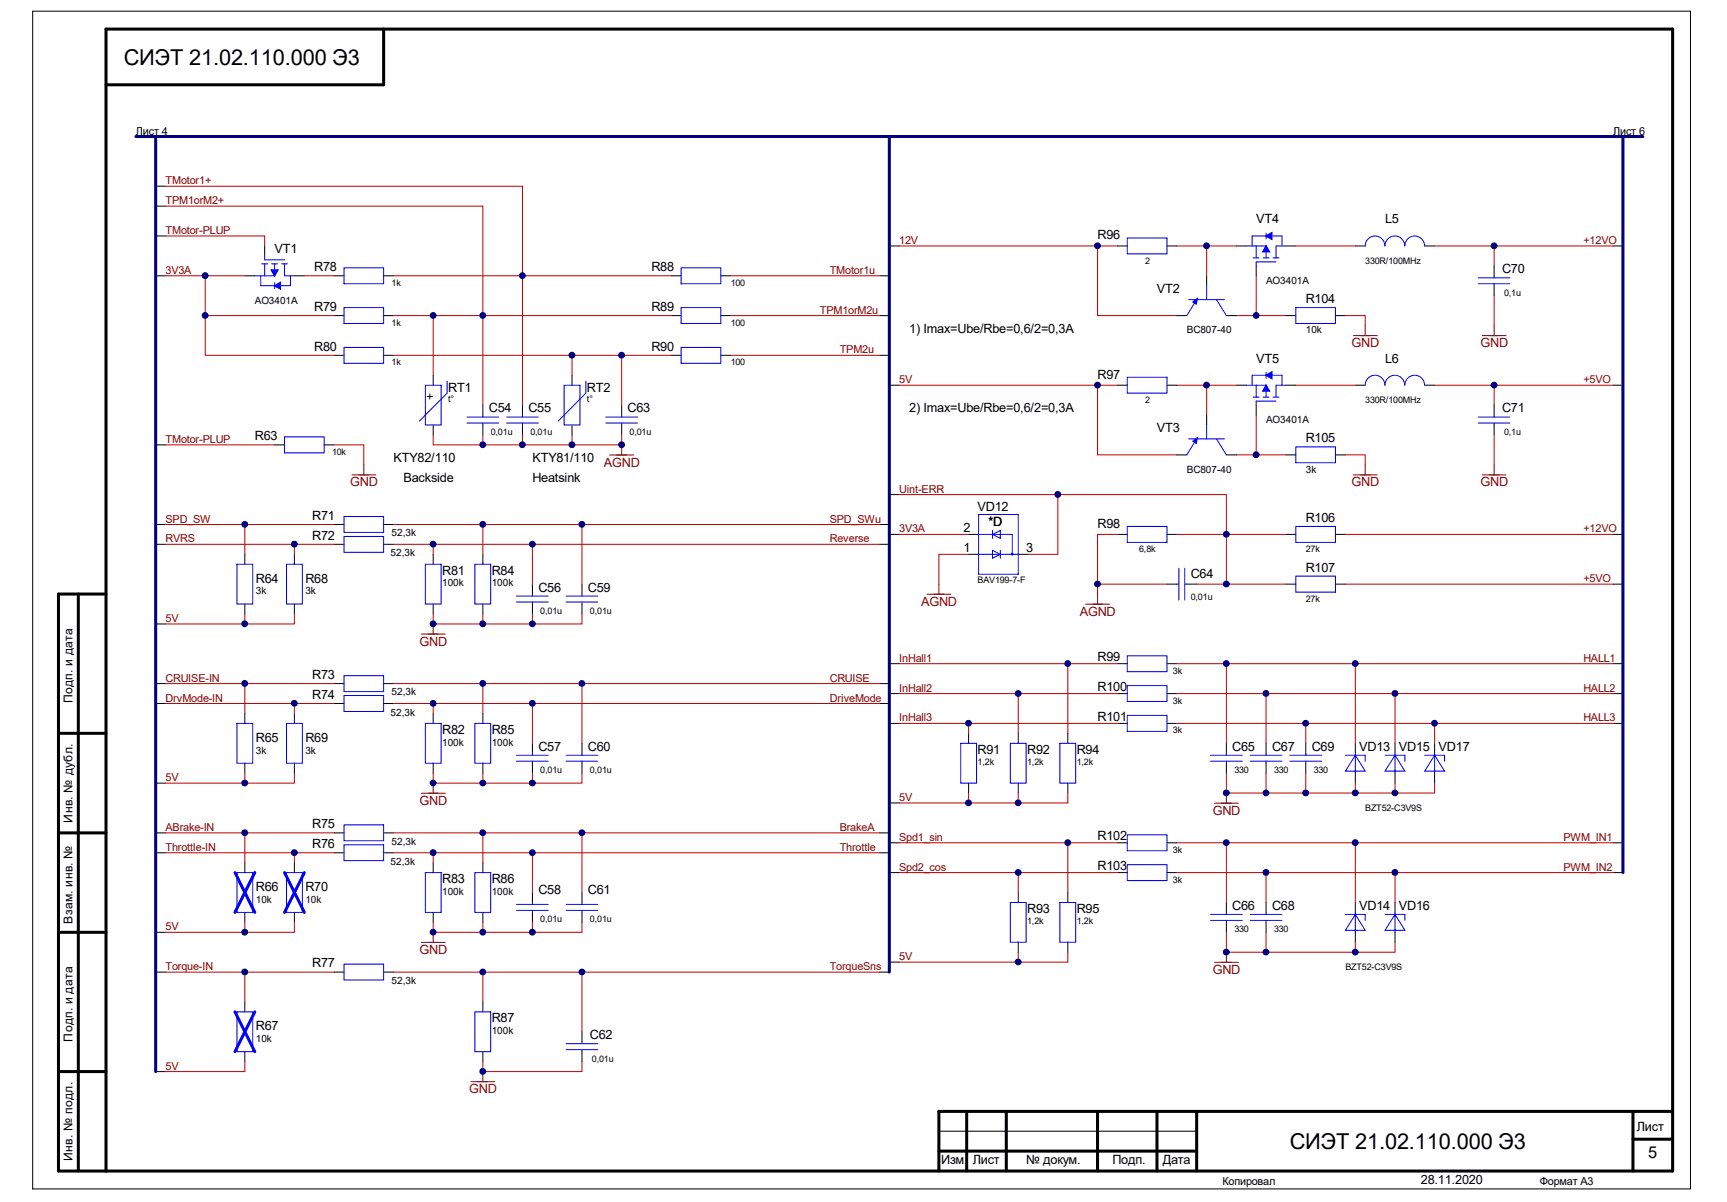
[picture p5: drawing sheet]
<svg xmlns="http://www.w3.org/2000/svg" width="289mm" height="201mm" viewBox="0 0 289 201" stroke-linecap="round" stroke-linejoin="round" font-family="sans-serif">
<g fill="none" stroke="#000" stroke-width=".51">
<path d="M64.2 4.9v9.3h-46.5M13.1 99.4v96.5M17.7 99.4h-7.9v96.5h270v-191h-262.1v191M9.8 139.3h7.9M9.8 122.7h7.9M9.8 156h7.9M9.8 179.3h7.9M157.1 192.6h43.1M161.7 185.9v10M168.3 185.9v10M183.6 185.9v10M193.6 185.9v10"/>
<path d="M200.2 185.9v10M273.2 185.9v10M273.2 190.6h6.6M279.8 185.9h-122.7v10"/>
</g>
<g fill="none" stroke="#000" stroke-width=".17">
<path d="M5.5 1.9h277.3v197h-277.3zM26 31.2h1.7M26 34.5h1.7M26 39.5h1.7M26 46.1h1.7M41 46.1h1.6M44.3 41.1v1.7M49.3 46.1h1.6M55.9 46.1h1.7M55.9 52.8h1.7M55.9 59.4h1.7M64.2 46.1h1.7"/>
<path d="M64.2 52.8h1.7M64.2 59.4h1.7M112.3 46.1h1.6M112.3 52.8h1.6M112.3 59.4h1.6M120.6 46.1h1.6M120.6 52.8h1.6M120.6 59.4h1.6M147.1 46.1h1.7M147.1 52.8h1.7M147.1 59.4h1.7M148.8 41.1h1.6"/>
<path d="M186.9 41.1h1.7M195.2 41.1h1.7M196.9 52.8h1.6M201.9 46.1v1.7M205.2 52.8h1.6M206.8 41.1h1.7M210.2 44.5v1.6M215.1 52.8h1.7M215.1 41.1h1.7M223.4 52.8h1.7M226.7 41.1h1.7M238.4 41.1h1.6"/>
<path d="M250 44.5v1.6M250 47.8v1.7M269.9 41.1h1.6M26 74.4h1.7M45.9 74.4h1.7M54.2 74.4h1.7M72.5 62.8v1.6M72.5 71.1v1.7M80.8 67.8v1.6M80.8 71.1v1.7M87.4 67.8v1.6M87.4 71.1v1.7"/>
<path d="M95.7 62.8v1.6M95.7 71.1v1.7M104 67.8v1.6M104 71.1v1.7M148.8 64.4h1.6M186.9 64.4h1.7M195.2 64.4h1.7M196.9 76.1h1.6M201.9 69.4v1.7M205.2 76.1h1.6M206.8 64.4h1.7M210.2 67.8v1.6"/>
<path d="M215.1 76.1h1.7M215.1 64.4h1.7M223.4 76.1h1.7M226.7 64.4h1.7M238.4 64.4h1.6M250 67.8v1.6M250 71.1v1.7M269.9 64.4h1.6M26 87.7h1.7M26 91.1h1.7M41 92.7v1.7M49.3 92.7v1.7"/>
<path d="M55.9 87.7h1.7M55.9 91.1h1.7M64.2 87.7h1.7M64.2 91.1h1.7M72.5 92.7v1.7M80.8 92.7v1.7M89.1 97.7v1.7M97.4 97.7v1.7M147.1 87.7h1.7M147.1 91.1h1.7M148.8 89.4h1.6M148.8 82.7h1.6"/>
<path d="M162 89.4h1.7M162 92.7h1.7M170.4 92.7h1.6M186.9 89.4h1.7M195.2 97.7h1.7M195.2 89.4h1.7M198.5 97.7h1.7M215.1 97.7h1.7M215.1 89.4h1.7M223.4 97.7h1.7M223.4 89.4h1.7M269.9 97.7h1.6"/>
<path d="M269.9 89.4h1.6M26 104.4h1.7M26 114.4h1.7M26 117.7h1.7M41 101.1v1.6M41 119.4v1.6M49.3 101.1v1.6M49.3 119.4v1.6M55.9 114.4h1.7M55.9 117.7h1.7M64.2 114.4h1.7M64.2 117.7h1.7"/>
<path d="M72.5 101.1v1.6M72.5 119.4v1.6M80.8 101.1v1.6M80.8 119.4v1.6M89.1 101.1v1.6M97.4 101.1v1.6M147.1 114.4h1.7M147.1 117.7h1.7M148.8 111h1.6M148.8 116h1.6M186.9 111h1.7M186.9 116h1.7"/>
<path d="M195.2 111h1.7M195.2 116h1.7M269.9 111h1.6M269.9 116h1.6M26 139.3h1.7M26 131h1.7M41 127.7v1.6M49.3 127.7v1.6M55.9 139.3h1.7M64.2 139.3h1.7M72.5 127.7v1.6M80.8 127.7v1.6"/>
<path d="M89.1 124.4v1.6M89.1 127.7v1.6M97.4 124.4v1.6M97.4 127.7v1.6M147.1 139.3h1.7M148.8 121h1.6M148.8 134.3h1.6M162 122.7v1.7M162 131v1.7M170.4 122.7v1.7M170.4 131v1.7M178.6 122.7v1.7"/>
<path d="M178.6 131v1.7M186.9 121h1.7M195.2 121h1.7M205.2 124.4v1.6M205.2 127.7v1.6M211.8 124.4v1.6M211.8 127.7v1.6M218.5 124.4v1.6M218.5 127.7v1.6M226.7 124.4v1.6M226.7 129.3v1.7M233.4 124.4v1.6"/>
<path d="M233.4 129.3v1.7M240 124.4v1.6M240 129.3v1.7M269.9 121h1.6M26 142.7h1.7M26 156h1.7M41 144.3v1.7M41 152.6v1.7M49.3 144.3v1.7M49.3 152.6v1.7M55.9 142.7h1.7M64.2 142.7h1.7"/>
<path d="M72.5 144.3v1.7M72.5 152.6v1.7M80.8 144.3v1.7M80.8 152.6v1.7M89.1 149.3v1.7M89.1 152.6v1.7M97.4 149.3v1.7M97.4 152.6v1.7M147.1 142.7h1.7M148.8 141h1.6M148.8 146h1.6M170.4 149.3v1.7"/>
<path d="M170.4 157.6v1.7M178.6 149.3v1.7M178.6 157.6v1.7M186.9 141h1.7M186.9 146h1.7M195.2 141h1.7M195.2 146h1.7M205.2 151v1.6M205.2 154.3v1.7M211.8 151v1.6M211.8 154.3v1.7M226.7 151v1.6"/>
<path d="M226.7 156v1.6M233.4 151v1.6M233.4 156v1.6M269.9 141h1.6M269.9 146h1.6M26 162.6h1.7M26 179.3h1.7M41 167.6v1.7M41 175.9v1.7M55.9 162.6h1.7M64.2 162.6h1.7M80.8 167.6v1.7"/>
<path d="M80.8 175.9v1.7M97.4 172.6v1.7M97.4 175.9v1.7M147.1 162.6h1.7M148.8 161h1.6M157.1 189.2h43.1"/>
</g>
<g fill="none" stroke="#00f" stroke-width=".17">
<path d="M188.6 39.8h6.6v2.7h-6.6zM211.8 39v1M43.6 46.1v1.7h5v-1.7M43.8 44.1h1M44.3 42.8v.7h3.3M44.3 44.1v2M45.4 44.1h1M45.9 44.1v2h-3.3M45.9 47.3v1M47.1 44.1h1M47.6 44.1v2h1.7M57.6 51.5h6.6v2.6h-6.6z"/>
<path d="M57.6 58.1h6.6v2.7h-6.6zM57.6 44.8h6.6v2.7h-6.6zM113.9 51.5h6.7v2.6h-6.7zM113.9 58.1h6.7v2.7h-6.7zM113.9 44.8h6.7v2.7h-6.7zM198.9 50.1h6M200.2 50.1l-1.7 2.7M201.9 47.8v2.3M203.5 50.1l1.7 2.7M208.5 41.1h3.3v2M209.5 41.1v-1.6h5v1.6M209.7 43.1h.9"/>
<path d="M210.2 41.1v2M211.3 43.1h1M213 43.1h1M213.5 43.8h-3.3v.7M215.1 41.1h-1.6v2M216.8 51.5h6.6v2.6h-6.6zM231.7 41.1a1.64 1.64 0 0 0-1.7-1.6 1.64 1.64 0 0 0-1.6 1.6M235 41.1a1.64 1.64 0 0 0-1.6-1.6 1.64 1.64 0 0 0-1.7 1.6M238.3 41.1a1.64 1.64 0 0 0-1.6-1.6 1.64 1.64 0 0 0-1.7 1.6M247.3 46.5h5.3M247.3 47.5h5.3M250 46.1v.4"/>
<path d="M250 47.5v.3M47.6 73.1h6.6v2.7h-6.6zM71.2 64.4h2.6v6.7h-2.6zM74.8 63.8v2l-4.6 4.6M78.1 69.8h5.3M78.1 70.8h5.3M80.8 69.4v.4M80.8 70.8v.3M84.8 69.8h5.3M84.8 70.8h5.3M87.4 69.4v.4M87.4 70.8v.3"/>
<path d="M94.4 64.4h2.6v6.7h-2.6zM98 63.8v2l-4.6 4.6M101.3 69.8h5.4M101.3 70.8h5.4M104 69.4v.4M104 70.8v.3M188.6 63.1h6.6v2.7h-6.6zM198.9 73.4h6M200.2 73.4l-1.7 2.7M201.9 71.1v2.3M203.5 73.4l1.7 2.7M208.5 64.4h3.3v2"/>
<path d="M209.5 64.4v-1.6h5v1.6M209.7 66.4h.9M210.2 64.4v2M211.3 66.4h1M211.8 62.3v1M213 66.4h1M213.5 67.1h-3.3v.7M215.1 64.4h-1.6v2M216.8 74.8h6.6v2.6h-6.6zM231.7 64.4a1.64 1.64 0 0 0-1.7-1.6 1.64 1.64 0 0 0-1.6 1.6M235 64.4a1.64 1.64 0 0 0-1.6-1.6 1.64 1.64 0 0 0-1.7 1.6M238.3 64.4a1.64 1.64 0 0 0-1.6-1.6 1.64 1.64 0 0 0-1.7 1.6"/>
<path d="M247.3 69.8h5.3M247.3 70.8h5.3M250 69.4v.4M250 70.8v.3M39.6 94.4h2.7v6.7h-2.7zM47.9 94.4h2.7v6.7h-2.7zM57.6 86.4h6.6v2.7h-6.6zM57.6 89.7h6.6v2.7h-6.6zM71.2 94.4h2.6v6.7h-2.6zM79.5 94.4h2.6v6.7h-2.6zM86.4 99.7h5.3M89.1 99.4v.3"/>
<path d="M94.7 99.7h5.3M97.4 99.4v.3M163.7 86.1h6.7v10h-6.7zM163.7 92.7h6.7M163.7 89.4h5.6v3.3M166 92.1l1.4 .6-1.4 .7zM166 89.4l1.4-.7v1.4zM166 88.7v1.4M167.4 92.1v1.3M188.6 88.1h6.6v2.6h-6.6zM196.9 97.7h.3M197.2 95.1v5.3"/>
<path d="M198.2 95.1v5.3M198.2 97.7h.3M216.8 88.1h6.6v2.6h-6.6zM216.8 96.4h6.6v2.7h-6.6zM57.6 113h6.6v2.7h-6.6zM57.6 116.4h6.6v2.6h-6.6zM86.4 100.7h5.3M89.1 100.7v.4M94.7 100.7h5.3M97.4 100.7v.4M188.6 109.7h6.6v2.7h-6.6zM188.6 114.7h6.6v2.7h-6.6z"/>
<path d="M188.6 119.7h6.6v2.7h-6.6zM39.6 121h2.7v6.7h-2.7zM47.9 121h2.7v6.7h-2.7zM57.6 138h6.6v2.6h-6.6zM71.2 121h2.6v6.7h-2.6zM79.5 121h2.6v6.7h-2.6zM86.4 126.3h5.3M86.4 127.3h5.3M89.1 126v.3M89.1 127.3v.4M94.7 126.3h5.3M94.7 127.3h5.3"/>
<path d="M97.4 126v.3M97.4 127.3v.4M160.7 124.4h2.7v6.6h-2.7zM169 124.4h2.7v6.6h-2.7zM177.3 124.4h2.7v6.6h-2.7zM188.6 139.7h6.6v2.6h-6.6zM202.5 126.3h5.3M202.5 127.3h5.3M205.2 126v.3M205.2 127.3v.4M209.2 126.3h5.3M209.2 127.3h5.3"/>
<path d="M211.8 126v.3M211.8 127.3v.4M215.8 126.3h5.3M215.8 127.3h5.3M218.5 126v.3M218.5 127.3v.4M225.1 126.3h3.3v1M226.7 126v3h1.7l-1.7-2.7-1.6 2.7h1.6v.3M231.7 126.3h3.3v1M233.4 126v3h1.6l-1.6-2.7-1.7 2.7h1.7v.3M238.4 126.3h3.3v1M240 126v3h1.7l-1.7-2.7-1.6 2.7h1.6v.3"/>
<path d="M39.6 146h2.7v6.6h-2.7zM47.9 146h2.7v6.6h-2.7zM57.6 141.3h6.6v2.7h-6.6zM71.2 146h2.6v6.6h-2.6zM79.5 146h2.6v6.6h-2.6zM86.4 151.3h5.3M86.4 152.3h5.3M89.1 151v.3M89.1 152.3v.3M94.7 151.3h5.3M94.7 152.3h5.3M97.4 151v.3"/>
<path d="M97.4 152.3v.3M169 151h2.7v6.6h-2.7zM177.3 151h2.7v6.6h-2.7zM188.6 144.7h6.6v2.6h-6.6zM202.5 153h5.3M202.5 154h5.3M205.2 152.6v.4M205.2 154v.3M209.2 153h5.3M209.2 154h5.3M211.8 152.6v.4M211.8 154v.3"/>
<path d="M225.1 153h3.3v1M226.7 152.6v3h1.7l-1.7-2.6-1.6 2.6h1.6v.4M231.7 153h3.3v1M233.4 152.6v3h1.6l-1.6-2.6-1.7 2.6h1.7v.4M39.6 169.3h2.7v6.6h-2.7zM57.6 161.3h6.6v2.6h-6.6zM79.5 169.3h2.6v6.6h-2.6zM94.7 174.6h5.3M94.7 175.6h5.3M97.4 174.3v.3M97.4 175.6v.3"/>
<circle cx="169.3" cy="92.7" r=".14"/>
</g>
<g fill="none" stroke="#800000" stroke-width=".17">
<path d="M226.4 56.1h4M228.4 54.5v1.6M248 56.1h4M250 54.5v1.6M58.9 79.4h4M60.9 77.8v1.6M102 76.1h4M104 74.4v1.7M226.4 79.4h4M228.4 77.8v1.6M248 79.4h4M250 77.8v1.6"/>
<path d="M155.1 99.4h4M157.1 97.7v1.7M183.6 99.4v1.7M70.5 106.1h4M72.5 104.4v1.7M181.6 101.1h4M70.5 132.7h4M72.5 131v1.7M203.2 134.4h4M205.2 132.7v1.7M70.5 157.7h4M72.5 156v1.7"/>
<path d="M205.2 159.3v1.7M80.8 179.3v1.7M203.2 161h4M78.8 181h4"/>
</g>
<path d="M39.3 146l3.3 6.6M42.6 146l-3.3 6.6M47.6 146l3.3 6.6M50.9 146l-3.3 6.6M39.3 169.3l3.3 6.6M42.6 169.3l-3.3 6.6" fill="none" stroke="#00f" stroke-width=".51"/>
<g fill="#00f" stroke="#00f" stroke-width=".17">
<path d="M211.8 41.1l.6 1h-1.2z"/>
<path d="M211.7 39.5l1.1-.6v1.2z"/>
<path d="M211.8 64.4l.6 1h-1.2z"/>
<path d="M211.7 62.8l1.1-.6v1.2z"/>
<path d="M45.3 45.1h1.2l-.6 1.1z"/>
<path d="M45.9 47.8l1-.6v1.2z"/>
<path d="M199.6 50.5l.7-.6-.2 1z"/>
<path d="M199.6 73.8l.7-.6-.2 1z"/>
</g>
<g fill="none" stroke="#bf0000" stroke-width=".17">
<path d="M27.7 31.2h59.7v14.9h-21.5M27.7 34.5h53.1v18.3M27.7 39.5h16.6v1.6M27.7 46.1h13.3M34.3 46.1v13.3h21.6M34.3 52.8h21.6M50.9 46.1h5M65.9 59.4h46.4M65.9 52.8h14.9M72.5 52.8v10M80.8 52.8h31.5M80.8 52.8v15"/>
<path d="M95.7 59.4v3.4M104 59.4v8.4M112.3 46.1h-24.9v21.7M122.2 52.8h24.9M122.2 59.4h24.9M122.2 46.1h24.9M150.4 41.1h36.5M183.6 41.1v11.7h13.3M196.9 41.1h9.9M201.9 41.1v5M210.2 46.1v6.7h-3.4M210.2 52.8h4.9"/>
<path d="M216.8 41.1h9.9M225.1 52.8h3.3v1.7M240 41.1h29.9M250 41.1v3.4M250 49.5v5M27.7 74.4h18.2M55.9 74.4h5v3.4M72.5 72.8v1.6h8.3v-1.6M80.8 74.4h14.9M87.4 72.8v1.6M95.7 72.8v1.6h8.3v-1.6M150.4 64.4h36.5"/>
<path d="M183.6 64.4v11.7h13.3M196.9 64.4h9.9M201.9 64.4v5M210.2 69.4v6.7h-3.4M210.2 76.1h4.9M216.8 64.4h9.9M225.1 76.1h3.3v1.7M240 64.4h29.9M250 64.4v3.4M250 72.8v5M27.7 87.7h28.2M27.7 91.1h28.2"/>
<path d="M41 87.7v5M49.3 91.1v1.6M65.9 91.1h6.6v1.6M65.9 87.7h31.5v10M72.5 91.1h16.6M80.8 87.7v5M97.4 87.7h49.7M147.1 91.1h-58v6.6M150.4 82.7h54.8v6.7h9.9M150.4 89.4h11.6M162 92.7h-4.9v5M177 82.7v10h-5"/>
<path d="M186.9 89.4h-3.3v8.3M195.2 97.7h-11.6v1.7M196.9 89.4h8.3v8.3h-5M205.2 97.7h9.9M225.1 89.4h44.8M225.1 97.7h44.8M27.7 114.4h28.2M27.7 117.7h28.2M41 102.7v1.7M41 114.4v5M49.3 102.7v1.7h-21.6M49.3 117.7v1.7"/>
<path d="M65.9 117.7h6.6v1.7M65.9 114.4h31.5v10M72.5 102.7v1.7h8.3v-1.7M72.5 117.7h16.6M80.8 114.4v5M80.8 104.4h8.3M89.1 102.7v1.7h8.3v-1.7M97.4 114.4h49.7M147.1 117.7h-58v6.7M150.4 111h36.5M150.4 116h36.5M170.4 116v6.7"/>
<path d="M178.6 111v11.7M196.9 116h14.9M196.9 111h8.3M226.7 111v13.4M233.4 116v8.4M269.9 116h-58.1v8.4M269.9 111h-64.7v13.4M27.7 139.3h28.2M41 129.3v1.7M41 139.3v5M49.3 129.3v1.7h-21.6M65.9 139.3h81.2"/>
<path d="M72.5 129.3v1.7h8.3v-1.7M80.8 139.3v5M80.8 131h8.3M89.1 129.3v1.7h8.3v-1.7M97.4 139.3v10M150.4 121h36.5M162 121v1.7M162 132.7v1.6M170.4 132.7v1.6M178.6 132.7v1.6h-28.2M196.9 121h21.6M205.2 129.3v3.4h34.8v-1.7"/>
<path d="M211.8 129.3v3.4M218.5 129.3v3.4M226.7 131v1.7M233.4 131v1.7M240 121v3.4M269.9 121h-51.4v3.4M27.7 142.7h28.2M41 154.3v1.7M49.3 154.3v1.7h-21.6M49.3 142.7v1.6M65.9 142.7h6.6v1.6M72.5 154.3v1.7h8.3v-1.7"/>
<path d="M72.5 142.7h16.6M80.8 156h8.3M89.1 154.3v1.7h8.3v-1.7M147.1 142.7h-58v6.6M150.4 141h36.5M150.4 146h36.5M170.4 146v3.3M170.4 159.3v1.7M178.6 159.3v1.7h-28.2M178.6 141v8.3M196.9 146h14.9M196.9 141h8.3"/>
<path d="M205.2 156v3.3h28.2v-1.7M211.8 156v3.3M226.7 141v10M226.7 157.6v1.7M233.4 146v5M269.9 146h-58.1v5M269.9 141h-64.7v10M27.7 162.6h28.2M41 177.6v1.7h-13.3M41 162.6v5M65.9 162.6h31.5v10M80.8 177.6v1.7h16.6v-1.7"/>
<path d="M80.8 162.6v5M97.4 162.6h49.7"/>
</g>
<path d="M22.7 22.8h252.1M26 22.8v156.5M148.8 22.8v139.8M271.5 22.8v123.2" fill="none" stroke="#000080" stroke-width=".51"/>
<g fill="#000080" stroke="#000080" stroke-width=".17">
<circle cx="34.3" cy="52.8" r=".49"/>
<circle cx="34.3" cy="46.1" r=".49"/>
<circle cx="40.9" cy="162.6" r=".49"/>
<circle cx="40.9" cy="155.9" r=".49"/>
<circle cx="40.9" cy="139.3" r=".49"/>
<circle cx="40.9" cy="131" r=".49"/>
<circle cx="40.9" cy="114.3" r=".49"/>
<circle cx="40.9" cy="104.4" r=".49"/>
<circle cx="40.9" cy="87.7" r=".49"/>
<circle cx="49.2" cy="142.6" r=".49"/>
<circle cx="49.2" cy="117.7" r=".49"/>
<circle cx="49.2" cy="91" r=".49"/>
<circle cx="72.5" cy="155.9" r=".49"/>
<circle cx="72.5" cy="142.6" r=".49"/>
<circle cx="72.5" cy="131" r=".49"/>
<circle cx="72.5" cy="117.7" r=".49"/>
<circle cx="72.5" cy="104.4" r=".49"/>
<circle cx="72.5" cy="91" r=".49"/>
<circle cx="72.5" cy="52.8" r=".49"/>
<circle cx="80.8" cy="179.2" r=".49"/>
<circle cx="80.8" cy="162.6" r=".49"/>
<circle cx="80.8" cy="155.9" r=".49"/>
<circle cx="80.8" cy="139.3" r=".49"/>
<circle cx="80.8" cy="131" r=".49"/>
<circle cx="80.8" cy="114.3" r=".49"/>
<circle cx="80.8" cy="104.4" r=".49"/>
<circle cx="80.8" cy="87.7" r=".49"/>
<circle cx="80.8" cy="74.4" r=".49"/>
<circle cx="80.8" cy="52.8" r=".49"/>
<circle cx="87.4" cy="74.4" r=".49"/>
<circle cx="87.4" cy="46.1" r=".49"/>
<circle cx="89.1" cy="155.9" r=".49"/>
<circle cx="89.1" cy="142.6" r=".49"/>
<circle cx="89.1" cy="131" r=".49"/>
<circle cx="89.1" cy="117.7" r=".49"/>
<circle cx="89.1" cy="104.4" r=".49"/>
<circle cx="89.1" cy="91" r=".49"/>
<circle cx="95.7" cy="74.4" r=".49"/>
<circle cx="95.7" cy="59.4" r=".49"/>
<circle cx="97.4" cy="162.6" r=".49"/>
<circle cx="97.4" cy="139.3" r=".49"/>
<circle cx="97.4" cy="114.3" r=".49"/>
<circle cx="97.4" cy="87.7" r=".49"/>
<circle cx="104" cy="74.4" r=".49"/>
<circle cx="104" cy="59.4" r=".49"/>
<circle cx="162" cy="134.3" r=".49"/>
<circle cx="162" cy="121" r=".49"/>
<circle cx="170.3" cy="160.9" r=".49"/>
<circle cx="170.3" cy="146" r=".49"/>
<circle cx="170.3" cy="134.3" r=".49"/>
<circle cx="170.3" cy="116" r=".49"/>
<circle cx="177" cy="82.7" r=".49"/>
<circle cx="178.6" cy="141" r=".49"/>
<circle cx="178.6" cy="111" r=".49"/>
<circle cx="183.6" cy="97.7" r=".49"/>
<circle cx="183.6" cy="64.4" r=".49"/>
<circle cx="183.6" cy="41.1" r=".49"/>
<circle cx="201.9" cy="64.4" r=".49"/>
<circle cx="201.9" cy="41.1" r=".49"/>
<circle cx="205.2" cy="159.3" r=".49"/>
<circle cx="205.2" cy="141" r=".49"/>
<circle cx="205.2" cy="132.6" r=".49"/>
<circle cx="205.2" cy="111" r=".49"/>
<circle cx="205.2" cy="97.7" r=".49"/>
<circle cx="205.2" cy="89.4" r=".49"/>
<circle cx="210.1" cy="76.1" r=".49"/>
<circle cx="210.1" cy="52.8" r=".49"/>
<circle cx="211.8" cy="159.3" r=".49"/>
<circle cx="211.8" cy="146" r=".49"/>
<circle cx="211.8" cy="132.6" r=".49"/>
<circle cx="211.8" cy="116" r=".49"/>
<circle cx="218.4" cy="132.6" r=".49"/>
<circle cx="218.4" cy="121" r=".49"/>
<circle cx="226.7" cy="159.3" r=".49"/>
<circle cx="226.7" cy="141" r=".49"/>
<circle cx="226.7" cy="132.6" r=".49"/>
<circle cx="226.7" cy="111" r=".49"/>
<circle cx="233.4" cy="146" r=".49"/>
<circle cx="233.4" cy="132.6" r=".49"/>
<circle cx="233.4" cy="116" r=".49"/>
<circle cx="240" cy="121" r=".49"/>
<circle cx="250" cy="64.4" r=".49"/>
<circle cx="250" cy="41.1" r=".49"/>
</g>
<g font-size="3.7">
<text x="20.7" y="10.8">СИЭТ 21.02.110.000 Э3</text>
<text x="215.8" y="192.2">СИЭТ 21.02.110.000 Э3</text>
</g>
<text font-size="2.7" x="275.8" y="193.7">5</text>
<g font-size="2.1">
<text x="183.6" y="40">R96</text>
<text x="210.2" y="37.4">VT4</text>
<text x="231.7" y="37.4">L5</text>
<text x="45.9" y="42.4">VT1</text>
<text x="52.6" y="45.4">R78</text>
<text x="109" y="45.4">R88</text>
<text x="251.3" y="45.7">C70</text>
<text x="52.6" y="52">R79</text>
<text x="109" y="52">R89</text>
<text x="193.6" y="49">VT2</text>
<text x="218.5" y="50.7">R104</text>
<text x="52.6" y="58.7">R80</text>
<text x="109" y="58.7">R90</text>
<text x="152.1" y="55.7">1) Imax=Ube/Rbe=0,6/2=0,3A</text>
<text x="75" y="65.5">RT1</text>
<text x="98.2" y="65.5">RT2</text>
<text x="183.6" y="63.3">R97</text>
<text x="210.2" y="60.7">VT5</text>
<text x="231.7" y="60.7">L6</text>
<text x="81.8" y="69">C54</text>
<text x="88.4" y="69">C55</text>
<text x="105" y="69">C63</text>
<text x="152.1" y="69">2) Imax=Ube/Rbe=0,6/2=0,3A</text>
<text x="251.3" y="69">C71</text>
<text x="42.6" y="73.6">R63</text>
<text x="65.9" y="77.3">KTY82/110</text>
<text x="89.1" y="77.3">KTY81/110</text>
<text x="193.6" y="72.3">VT3</text>
<text x="218.5" y="74">R105</text>
<text x="67.5" y="80.6">Backside</text>
<text x="89.1" y="80.6">Heatsink</text>
<text x="52.3" y="87">R71</text>
<text x="161.2" y="89">2</text>
<text x="163.5" y="85.5">VD12</text>
<text x="165.3" y="88">*D</text>
<text x="183.6" y="88.3">R98</text>
<text x="218.5" y="87.3">R106</text>
<text x="52.3" y="90.3">R72</text>
<text x="161.2" y="92.3">1</text>
<text x="171.7" y="92.3">3</text>
<text x="218.5" y="95.6">R107</text>
<text x="42.8" y="97.5">R64</text>
<text x="51.1" y="97.5">R68</text>
<text x="74" y="96.1">R81</text>
<text x="82.3" y="96.1">R84</text>
<text x="90.1" y="99">C56</text>
<text x="98.4" y="99">C59</text>
<text x="199.2" y="96.6">C64</text>
<text x="52.3" y="113.6">R73</text>
<text x="183.6" y="110.6">R99</text>
<text x="52.3" y="116.9">R74</text>
<text x="183.6" y="115.6">R100</text>
<text x="42.8" y="124.1">R65</text>
<text x="51.1" y="124.1">R69</text>
<text x="74" y="122.8">R82</text>
<text x="82.3" y="122.8">R85</text>
<text x="90.1" y="125.6">C57</text>
<text x="98.4" y="125.6">C60</text>
<text x="183.6" y="120.6">R101</text>
<text x="206.2" y="125.6">C65</text>
<text x="212.8" y="125.6">C67</text>
<text x="219.4" y="125.6">C69</text>
<text x="227.4" y="125.6">VD13 VD15 VD17</text>
<text x="163.5" y="126.1">R91</text>
<text x="171.8" y="126.1">R92</text>
<text x="180.1" y="126.1">R94</text>
<text x="52.3" y="138.6">R75</text>
<text x="52.3" y="141.9">R76</text>
<text x="183.6" y="140.5">R102</text>
<text x="42.8" y="149.1">R66</text>
<text x="51.1" y="149.1">R70</text>
<text x="74" y="147.7">R83</text>
<text x="82.3" y="147.7">R86</text>
<text x="90.1" y="149.5">C58</text>
<text x="98.4" y="149.5">C61</text>
<text x="183.6" y="145.5">R103</text>
<text x="171.8" y="152.7">R93</text>
<text x="180.1" y="152.7">R95</text>
<text x="206.2" y="152.2">C66</text>
<text x="212.8" y="152.2">C68</text>
<text x="227.4" y="152.2">VD14 VD16</text>
<text x="52.3" y="161.9">R77</text>
<text x="42.8" y="172.4">R67</text>
<text x="82.3" y="171">R87</text>
<text x="98.7" y="173.8">C62</text>
<text x="273.8" y="189.1">Лист</text>
<text x="157.5" y="194.8">Изм.</text>
<text x="162.7" y="194.8">Лист</text>
<text x="171.7" y="194.8">№ докум.</text>
<text x="186.1" y="194.8">Подп.</text>
<text x="194.5" y="194.8">Дата</text>
<text x="237.7" y="198.1">28.11.2020</text>
</g>
<g font-size="2.1" fill="#800000">
<text x="226.1" y="58.1">GND</text>
<text x="247.7" y="58.1">GND</text>
<text x="58.6" y="81.4">GND</text>
<text x="101" y="78">AGND</text>
<text x="226.1" y="81.4">GND</text>
<text x="247.7" y="81.4">GND</text>
<text x="154.1" y="101.3">AGND</text>
<text x="180.7" y="103">AGND</text>
<text x="70.2" y="108">GND</text>
<text x="70.2" y="134.6">GND</text>
<text x="202.9" y="136.3">GND</text>
<text x="70.2" y="159.6">GND</text>
<text x="202.9" y="162.9">GND</text>
<text x="78.5" y="182.9">GND</text>
</g>
<g font-size="2">
<text x="72.7" y="66.8" transform="rotate(-90 72.7 66.8)">+</text>
<text x="12.1" y="117.7" transform="rotate(-90 12.1 117.7)">Подп. и дата</text>
<text x="12.1" y="137.6" transform="rotate(-90 12.1 137.6)">Инв. № дубл.</text>
<text x="12.1" y="154.5" transform="rotate(-90 12.1 154.5)">Взам. инв. №</text>
<text x="12.1" y="174.2" transform="rotate(-90 12.1 174.2)">Подп. и дата</text>
<text x="12.1" y="194.2" transform="rotate(-90 12.1 194.2)">Инв. № подл.</text>
</g>
<g font-size="1.8">
<text x="22.7" y="22.5">Лист 4</text>
<text x="269.9" y="22.5">Лист 6</text>
<text x="204.5" y="198.2">Копировал</text>
<text x="257.6" y="198.2">Формат А3</text>
</g>
<g font-size="1.8" fill="#800000">
<text x="27.7" y="30.8">TMotor1+</text>
<text x="27.7" y="34.2">TPM1orM2+</text>
<text x="27.7" y="39.1">TMotor-PLUP</text>
<text x="150.4" y="40.8">12V</text>
<text x="264.9" y="40.8">+12VO</text>
<text x="27.7" y="45.8">3V3A</text>
<text x="138.8" y="45.8">TMotor1u</text>
<text x="137.2" y="52.5">TPM1orM2u</text>
<text x="140.5" y="59.1">TPM2u</text>
<text x="150.4" y="64.1">5V</text>
<text x="264.9" y="64.1">+5VO</text>
<text x="27.7" y="74.1">TMotor-PLUP</text>
<text x="150.4" y="82.4">Uint-ERR</text>
<text x="27.7" y="87.4">SPD_SW</text>
<text x="138.8" y="87.4">SPD_SWu</text>
<text x="150.4" y="89.1">3V3A</text>
<text x="264.9" y="89.1">+12VO</text>
<text x="27.7" y="90.7">RVRS</text>
<text x="138.8" y="90.7">Reverse</text>
<text x="264.9" y="97.4">+5VO</text>
<text x="27.7" y="104.1">5V</text>
<text x="150.4" y="110.7">InHall1</text>
<text x="264.9" y="110.7">HALL1</text>
<text x="27.7" y="117.4">DrvMode-IN</text>
<text x="27.7" y="114">CRUISE-IN</text>
<text x="138.8" y="117.4">DriveMode</text>
<text x="138.8" y="114">CRUISE</text>
<text x="150.4" y="115.7">InHall2</text>
<text x="264.9" y="115.7">HALL2</text>
<text x="150.4" y="120.7">InHall3</text>
<text x="264.9" y="120.7">HALL3</text>
<text x="27.7" y="130.7">5V</text>
<text x="150.4" y="134">5V</text>
<text x="27.7" y="142.3">Throttle-IN</text>
<text x="27.7" y="139">ABrake-IN</text>
<text x="140.5" y="142.3">Throttle</text>
<text x="140.5" y="139">BrakeA</text>
<text x="150.4" y="140.7">Spd1_sin</text>
<text x="261.6" y="140.7">PWM_IN1</text>
<text x="150.4" y="145.7">Spd2_cos</text>
<text x="261.6" y="145.7">PWM_IN2</text>
<text x="27.7" y="155.6">5V</text>
<text x="150.4" y="160.6">5V</text>
<text x="27.7" y="162.3">Torque-IN</text>
<text x="138.8" y="162.3">TorqueSns</text>
<text x="27.7" y="178.9">5V</text>
</g>
<g font-size="1.7">
<text x="211.8" y="47.4">AO3401A</text>
<text x="42.6" y="50.8">AO3401A</text>
<text x="198.5" y="55.8">BC807-40</text>
<text x="218.5" y="55.8">10k</text>
<text x="211.8" y="70.7">AO3401A</text>
<text x="198.5" y="79.1">BC807-40</text>
<text x="218.5" y="79.1">3k</text>
<text x="65.5" y="89.7">52,3k</text>
<text x="65.3" y="93.1">52,3k</text>
<text x="42.8" y="99.4">3k</text>
<text x="51.1" y="99.4">3k</text>
<text x="74" y="98.1">100k</text>
<text x="82.3" y="98.1">100k</text>
<text x="65.3" y="119.7">52,3k</text>
<text x="65.5" y="116.3">52,3k</text>
<text x="74" y="124.7">100k</text>
<text x="82.3" y="124.7">100k</text>
<text x="42.8" y="126.1">3k</text>
<text x="51.1" y="126.1">3k</text>
<text x="65.5" y="141.3">52,3k</text>
<text x="65.3" y="144.7">52,3k</text>
<text x="74" y="149.7">100k</text>
<text x="82.3" y="149.7">100k</text>
<text x="42.8" y="151">10k</text>
<text x="51.1" y="151">10k</text>
<text x="65.5" y="164.6">52,3k</text>
<text x="82.3" y="173">100k</text>
<text x="42.8" y="174.3">10k</text>
</g>
<g font-size="1.5">
<text x="65.5" y="47.8">1k</text>
<text x="122.2" y="47.8">100</text>
<text x="191.6" y="44.1">2</text>
<text x="228.4" y="44.1">330R/100MHz</text>
<text x="251.6" y="49.5">0,1u</text>
<text x="65.5" y="54.5">1k</text>
<text x="122.2" y="54.5">100</text>
<text x="65.5" y="61.1">1k</text>
<text x="122.2" y="61.1">100</text>
<text x="75" y="67.3">t°</text>
<text x="98.2" y="67.3">t°</text>
<text x="191.6" y="67.4">2</text>
<text x="228.4" y="67.4">330R/100MHz</text>
<text x="55.6" y="76.1">10k</text>
<text x="82.1" y="72.8">0,01u</text>
<text x="88.7" y="72.8">0,01u</text>
<text x="105.3" y="72.8">0,01u</text>
<text x="251.6" y="72.8">0,1u</text>
<text x="190.6" y="92.4">6,8k</text>
<text x="218.5" y="92.4">27k</text>
<text x="163.5" y="97.6">BAV199-7-F</text>
<text x="199.2" y="100.4">0,01u</text>
<text x="218.5" y="100.7">27k</text>
<text x="90.4" y="102.7">0,01u</text>
<text x="98.7" y="102.7">0,01u</text>
<text x="196.2" y="112.7">3k</text>
<text x="196.2" y="117.7">3k</text>
<text x="196.2" y="122.7">3k</text>
<text x="90.4" y="129.3">0,01u</text>
<text x="98.7" y="129.3">0,01u</text>
<text x="163.5" y="127.9">1,2k</text>
<text x="171.8" y="127.9">1,2k</text>
<text x="180.1" y="127.9">1,2k</text>
<text x="206.5" y="129.3">330</text>
<text x="213.1" y="129.3">330</text>
<text x="219.8" y="129.3">330</text>
<text x="228.4" y="135.7">BZT52-С3V9S</text>
<text x="196.2" y="142.7">3k</text>
<text x="196.2" y="147.7">3k</text>
<text x="90.4" y="154.3">0,01u</text>
<text x="98.7" y="154.3">0,01u</text>
<text x="171.8" y="154.5">1,2k</text>
<text x="180.1" y="154.5">1,2k</text>
<text x="206.5" y="156">330</text>
<text x="213.1" y="156">330</text>
<text x="225.1" y="162.3">BZT52-С3V9S</text>
<text x="99" y="177.6">0,01u</text>
</g>
</svg>
